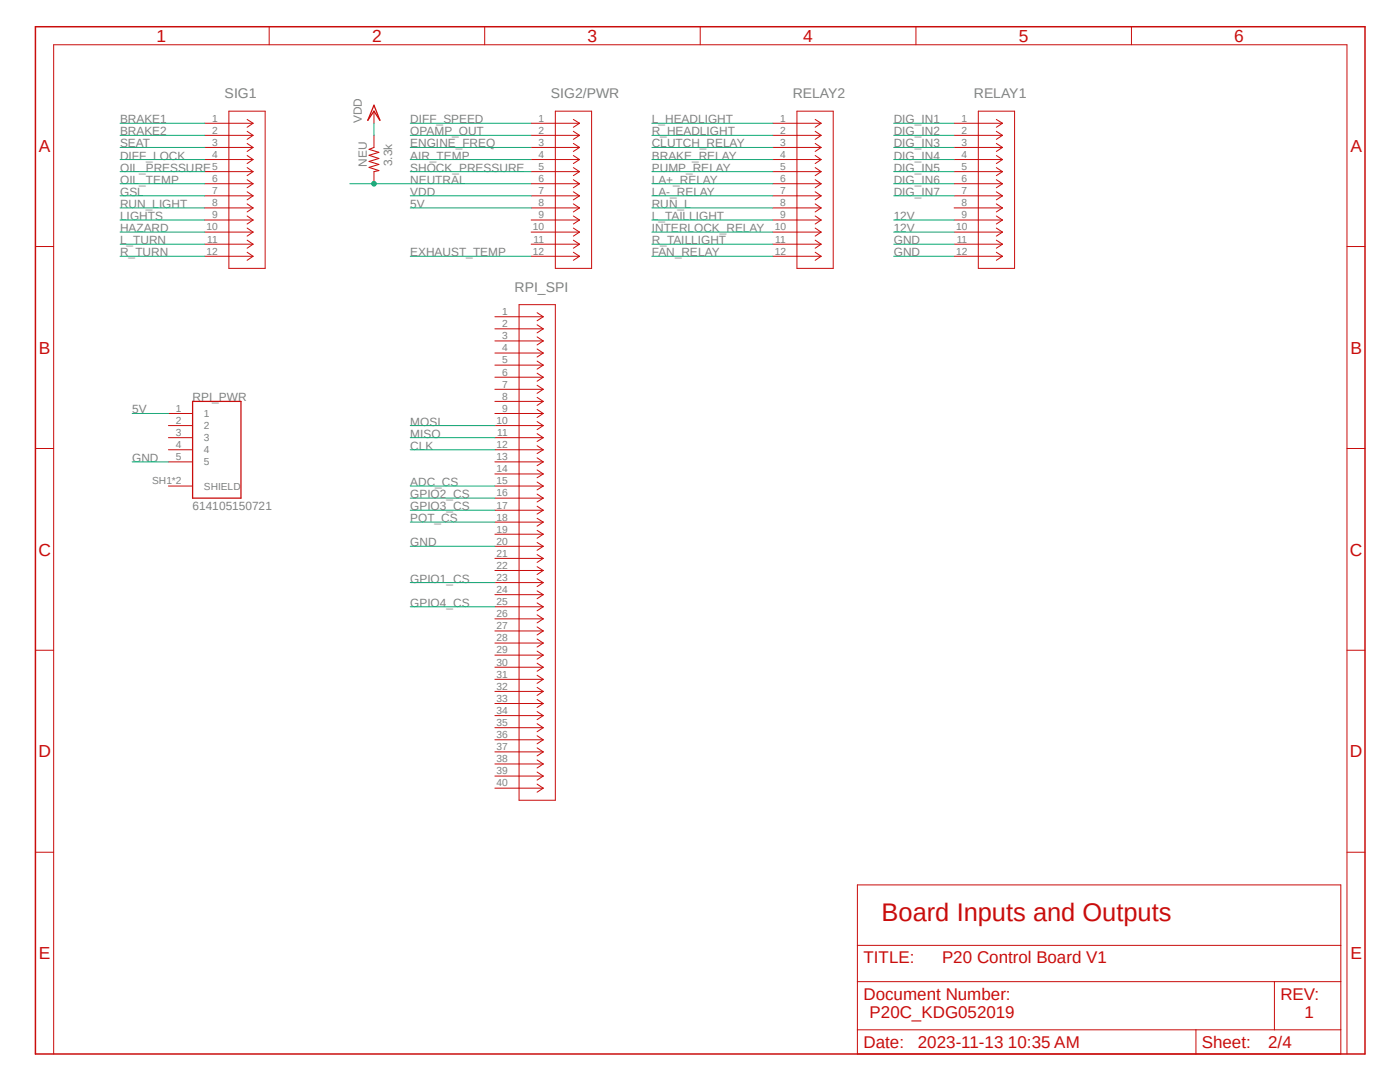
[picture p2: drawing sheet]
<svg xmlns="http://www.w3.org/2000/svg" width="279mm" height="216mm" viewBox="0 0 279 216" stroke-linecap="round" stroke-linejoin="round" font-family="sans-serif">
<path d="M6.6 5l266.2 205.9M272.8 5l-266.2 205.9" fill="none" stroke="#fff" stroke-width=".2"/>
<path d="M7.1 5.3h265.3v205h-265.3z" fill="none" stroke="#c90d0c" stroke-width=".3"/>
<g fill="none" stroke="#c90d0c" stroke-width=".2">
<path d="M53.7 5.3v3.6M96.7 5.3v3.6M139.7 5.3v3.6M182.8 5.3v3.6M225.8 5.3v3.6M40.9 24.6h9.6M40.9 27h9.6M40.9 29.4h9.6M40.9 31.8h9.6M40.9 34.2h9.6M40.9 36.7h9.6M40.9 39.1h9.6"/>
<path d="M45.7 22.2h7.2v31.4h-7.2zM49.3 23.8l1.2 .8M49.3 26.2l1.2 .8M49.3 28.6l1.2 .8M49.3 31l1.2 .8M49.3 33.4l1.2 .8M49.3 35.9l1.2 .8M49.3 38.3l1.2 .8M50.5 24.6l-1.2 .8M50.5 27l-1.2 .8M50.5 29.4l-1.2 .8M50.5 31.8l-1.2 .8"/>
<path d="M50.5 34.2l-1.2 .9M50.5 36.7l-1.2 .8M50.5 39.1l-1.2 .8M74.6 22.2v2.4M74.6 27v2.4M74.6 34.2v2.5M106 24.6h9.7M106 27h9.7M106 29.4h9.7M106 31.8h9.7M106 34.2h9.7M106 36.7h9.7"/>
<path d="M106 39.1h9.7M110.8 22.2h7.3v31.4h-7.3zM114.4 23.8l1.3 .8M114.4 26.2l1.3 .8M114.4 28.6l1.3 .8M114.4 31l1.3 .8M114.4 33.4l1.3 .8M114.4 35.9l1.3 .8M114.4 38.3l1.3 .8M115.7 24.6l-1.3 .8M115.7 27l-1.3 .8M115.7 29.4l-1.3 .8"/>
<path d="M115.7 31.8l-1.3 .8M115.7 34.2l-1.3 .9M115.7 36.7l-1.3 .8M115.7 39.1l-1.3 .8M154.2 24.6h9.7M154.2 27h9.7M154.2 29.4h9.7M154.2 31.8h9.7M154.2 34.2h9.7M154.2 36.7h9.7M154.2 39.1h9.7M159 22.2h7.3v31.4h-7.3z"/>
<path d="M162.7 23.8l1.2 .8M162.7 26.2l1.2 .8M162.7 28.6l1.2 .8M162.7 31l1.2 .8M162.7 33.4l1.2 .8M162.7 35.9l1.2 .8M162.7 38.3l1.2 .8M163.9 24.6l-1.2 .8M163.9 27l-1.2 .8M163.9 29.4l-1.2 .8M163.9 31.8l-1.2 .8M163.9 34.2l-1.2 .9"/>
<path d="M163.9 36.7l-1.2 .8M163.9 39.1l-1.2 .8M190.4 24.6h9.7M190.4 27h9.7M190.4 29.4h9.7M190.4 31.8h9.7M190.4 34.2h9.7M190.4 36.7h9.7M190.4 39.1h9.7M195.2 22.2h7.3v31.4h-7.3zM198.8 23.8l1.3 .8M198.8 26.2l1.3 .8"/>
<path d="M198.8 28.6l1.3 .8M198.8 31l1.3 .8M198.8 33.4l1.3 .8M198.8 35.9l1.3 .8M198.8 38.3l1.3 .8M200.1 24.6l-1.3 .8M200.1 27l-1.3 .8M200.1 29.4l-1.3 .8M200.1 31.8l-1.3 .8M200.1 34.2l-1.3 .9M200.1 36.7l-1.3 .8M200.1 39.1l-1.3 .8"/>
<path d="M7.1 49.2h3.6M40.9 41.5h9.6M40.9 43.9h9.6M40.9 46.3h9.6M40.9 48.7h9.6M40.9 51.1h9.6M49.3 40.7l1.2 .8M49.3 43.1l1.2 .8M49.3 45.5l1.2 .8M49.3 47.9l1.2 .8M49.3 50.3l1.2 .8M50.5 41.5l-1.2 .8"/>
<path d="M50.5 43.9l-1.2 .8M50.5 46.3l-1.2 .8M50.5 48.7l-1.2 .8M50.5 51.1l-1.2 .8M106 41.5h9.7M106 43.9h9.7M106 46.3h9.7M106 48.7h9.7M106 51.1h9.7M114.4 40.7l1.3 .8M114.4 43.1l1.3 .8M114.4 45.5l1.3 .8"/>
<path d="M114.4 47.9l1.3 .8M114.4 50.3l1.3 .8M115.7 41.5l-1.3 .8M115.7 43.9l-1.3 .8M115.7 46.3l-1.3 .8M115.7 48.7l-1.3 .8M115.7 51.1l-1.3 .8M154.2 41.5h9.7M154.2 43.9h9.7M154.2 46.3h9.7M154.2 48.7h9.7M154.2 51.1h9.7"/>
<path d="M162.7 40.7l1.2 .8M162.7 43.1l1.2 .8M162.7 45.5l1.2 .8M162.7 47.9l1.2 .8M162.7 50.3l1.2 .8M163.9 41.5l-1.2 .8M163.9 43.9l-1.2 .8M163.9 46.3l-1.2 .8M163.9 48.7l-1.2 .8M163.9 51.1l-1.2 .8M190.4 41.5h9.7M190.4 43.9h9.7"/>
<path d="M190.4 46.3h9.7M190.4 48.7h9.7M190.4 51.1h9.7M198.8 40.7l1.3 .8M198.8 43.1l1.3 .8M198.8 45.5l1.3 .8M198.8 47.9l1.3 .8M198.8 50.3l1.3 .8M200.1 41.5l-1.3 .8M200.1 43.9l-1.3 .8M200.1 46.3l-1.3 .8M200.1 48.7l-1.3 .8"/>
<path d="M200.1 51.1l-1.3 .8M268.8 49.2h3.6M98.8 63.2h9.6M98.8 65.6h9.6M98.8 68h9.6M98.8 70.4h9.6M98.8 72.9h9.6M98.8 75.3h9.6M98.8 77.7h9.6M103.6 60.8h7.2v98.9h-7.2zM107.2 62.4l1.2 .8M107.2 64.8l1.2 .8"/>
<path d="M107.2 67.2l1.2 .8M107.2 69.6l1.2 .8M107.2 72.1l1.2 .8M107.2 74.5l1.2 .8M107.2 76.9l1.2 .8M107.2 79.3l1.2 .8M108.4 63.2l-1.2 .8M108.4 65.6l-1.2 .8M108.4 68l-1.2 .8M108.4 70.4l-1.2 .8M108.4 72.9l-1.2 .8M108.4 75.3l-1.2 .8"/>
<path d="M108.4 77.7l-1.2 .8M7.1 89.5h3.6M33.6 82.5h4.8M33.6 84.9h4.8M33.6 87.3h4.8M33.6 89.7h4.8M33.6 92.2h4.8M33.6 97h4.8M98.8 82.5h9.6M98.8 84.9h9.6M98.8 87.3h9.6M98.8 89.7h9.6"/>
<path d="M98.8 92.2h9.6M98.8 97h9.6M98.8 80.1h9.6M98.8 94.6h9.6M98.8 99.4h9.6M107.2 81.7l1.2 .8M107.2 84.1l1.2 .8M107.2 86.5l1.2 .8M107.2 88.9l1.2 .8M107.2 91.4l1.2 .8M107.2 93.8l1.2 .8M107.2 96.2l1.2 .8"/>
<path d="M107.2 98.6l1.2 .8M108.4 80.1l-1.2 .8M108.4 82.5l-1.2 .8M108.4 84.9l-1.2 .8M108.4 87.3l-1.2 .8M108.4 89.7l-1.2 .8M108.4 92.2l-1.2 .7M108.4 94.6l-1.2 .7M108.4 97l-1.2 .7M108.4 99.4l-1.2 .8M268.8 89.5h3.6M98.8 101.8h9.6"/>
<path d="M98.8 104.2h9.6M98.8 106.6h9.6M98.8 109h9.6M98.8 111.4h9.6M98.8 113.8h9.6M98.8 116.2h9.6M98.8 118.7h9.6M107.2 101l1.2 .8M107.2 103.4l1.2 .8M107.2 105.8l1.2 .8M107.2 108.2l1.2 .8M107.2 110.7l1.2 .7"/>
<path d="M107.2 113.1l1.2 .7M107.2 115.5l1.2 .7M107.2 117.9l1.2 .8M108.4 109l-1.2 .8M108.4 101.8l-1.2 .8M108.4 104.2l-1.2 .8M108.4 106.6l-1.2 .8M108.4 111.4l-1.2 .8M108.4 113.8l-1.2 .8M108.4 116.2l-1.2 .9M108.4 118.7l-1.2 .8M7.1 129.8h3.6"/>
<path d="M98.8 121.1h9.6M98.8 123.5h9.6M98.8 125.9h9.6M98.8 128.3h9.6M98.8 130.7h9.6M98.8 133.1h9.6M98.8 135.6h9.6M98.8 138h9.6M107.2 120.3l1.2 .8M107.2 122.7l1.2 .8M107.2 125.1l1.2 .8M107.2 127.5l1.2 .8"/>
<path d="M107.2 129.9l1.2 .8M107.2 132.3l1.2 .8M107.2 134.7l1.2 .9M107.2 137.2l1.2 .8M107.2 139.6l1.2 .8M108.4 121.1l-1.2 .8M108.4 123.5l-1.2 .8M108.4 125.9l-1.2 .8M108.4 128.3l-1.2 .8M108.4 130.7l-1.2 .8M108.4 133.1l-1.2 .8M108.4 135.6l-1.2 .8"/>
<path d="M108.4 138l-1.2 .8M268.8 129.8h3.6M98.8 140.4h9.6M98.8 142.8h9.6M98.8 145.2h9.6M98.8 147.6h9.6M98.8 150h9.6M98.8 152.4h9.6M98.8 154.9h9.6M98.8 157.3h9.6M107.2 142l1.2 .8M107.2 144.4l1.2 .8"/>
<path d="M107.2 146.8l1.2 .8M107.2 149.2l1.2 .8M107.2 151.6l1.2 .8M107.2 154.1l1.2 .8M107.2 156.5l1.2 .8M108.4 140.4l-1.2 .8M108.4 142.8l-1.2 .8M108.4 145.2l-1.2 .8M108.4 147.6l-1.2 .8M108.4 150l-1.2 .8M108.4 152.4l-1.2 .8M108.4 154.9l-1.2 .8"/>
<path d="M108.4 157.3l-1.2 .8M7.1 170.1h3.6M171.1 176.6h96.5v33.7h-96.5zM268.8 170.1h3.6M171.1 195.9h96.5M171.1 188.6h96.5M254.3 195.9v9.6M10.7 210.3v-201.4h258.1v201.4M171.1 205.5h96.5M238.7 205.5v4.8"/>
</g>
<path d="M74.6 21l1.2 3-1.2-1.8-1.2 1.8zM38.4 80.1h9.7v19.3h-9.7z" fill="none" stroke="#c90d0c" stroke-width=".25"/>
<path d="M74.6 29.4l-.9 .4 1.9 .6-1.9 .6 1.9 .6-1.9 .6 1.9 .6-1.9 .6 1.9 .6-1 .2" fill="none" stroke="#c90d0c" stroke-width=".21"/>
<g fill="none" stroke="#0dab76" stroke-width=".2">
<path d="M24 36.7h16.9M24 34.2h16.9M24 31.8h16.9M24 24.6h16.9M24 29.4h16.9M24 27h16.9M24 39.1h16.9M69.8 36.7h36.2M74.6 24.6v2.4M81.9 34.2h24.1M81.9 31.8h24.1M81.9 24.6h24.1"/>
<path d="M81.9 29.4h24.1M81.9 27h24.1M81.9 39.1h24.1M130.1 36.7h24.1M130.1 34.2h24.1M130.1 31.8h24.1M130.1 24.6h24.1M130.1 29.4h24.1M130.1 27h24.1M130.1 39.1h24.1M178.4 36.7h12M178.4 34.2h12"/>
<path d="M178.4 31.8h12M178.4 24.6h12M178.4 29.4h12M178.4 27h12M178.4 39.1h12M24 48.7h16.9M24 51.1h16.9M24 41.5h16.9M24 46.3h16.9M24 43.9h16.9M81.9 51.1h24.1M81.9 41.5h24.1"/>
<path d="M130.1 48.7h24.1M130.1 51.1h24.1M130.1 41.5h24.1M130.1 46.3h24.1M130.1 43.9h24.1M178.4 48.7h12M178.4 51.1h12M178.4 46.3h12M178.4 43.9h12M26.4 92.2h7.2M26.4 82.5h7.2M81.9 84.9h16.9"/>
<path d="M81.9 87.3h16.9M81.9 89.7h16.9M81.9 97h16.9M81.9 99.4h16.9M81.9 109h16.9M81.9 101.8h16.9M81.9 104.2h16.9M81.9 116.2h16.9M81.9 121.1h16.9"/>
</g>
<circle cx="74.6" cy="36.7" r=".46" fill="#0dab76"/>
<circle cx="74.6" cy="36.7" r=".46" fill="none" stroke="#0dab76" stroke-width=".2"/>
<text font-size="5.1" fill="#c90d0c" x="175.9" y="183.8">Board Inputs and Outputs</text>
<g font-size="3.5" fill="#c90d0c">
<text x="31.2" y="8.3">1</text>
<text x="74.3" y="8.3">2</text>
<text x="117.3" y="8.3">3</text>
<text x="160.3" y="8.3">4</text>
<text x="203.3" y="8.3">5</text>
<text x="246.3" y="8.3">6</text>
<text x="7.7" y="30.3">A</text>
<text x="269.5" y="30.3">A</text>
<text x="7.7" y="70.6">B</text>
<text x="269.5" y="70.6">B</text>
<text x="7.7" y="110.9">C</text>
<text x="269.4" y="110.9">C</text>
<text x="7.7" y="151.1">D</text>
<text x="269.4" y="151.1">D</text>
<text x="7.7" y="191.4">E</text>
<text x="269.5" y="191.4">E</text>
</g>
<g font-size="3.4" fill="#c90d0c">
<text x="172.3" y="192.2">TITLE:</text>
<text x="188" y="192.2">P20 Control Board V1</text>
<text x="172.3" y="199.5">Document Number:</text>
<text x="173.5" y="203.1">P20C_KDG052019</text>
<text x="255.5" y="199.5">REV:</text>
<text x="260.4" y="203.1">1</text>
<text x="172.3" y="209.1">Date:</text>
<text x="183.2" y="209.1">2023-11-13 10:35 AM</text>
<text x="239.9" y="209.1">Sheet:</text>
<text x="253.1" y="209.1">2/4</text>
</g>
<g font-size="2.8" fill="#808080">
<text x="44.8" y="19.6">SIG1</text>
<text x="109.9" y="19.6">SIG2/PWR</text>
<text x="158.2" y="19.6">RELAY2</text>
<text x="194.4" y="19.6">RELAY1</text>
<text x="102.7" y="58.2">RPI_SPI</text>
</g>
<g font-size="2.4" fill="#808080">
<text x="24" y="29.4">SEAT</text>
<text x="24" y="24.6">BRAKE1</text>
<text x="24" y="27">BRAKE2</text>
<text x="72.2" y="24.6" transform="rotate(-90 72.2 24.6)">VDD</text>
<text x="81.9" y="24.6">DIFF_SPEED</text>
<text x="81.9" y="29.4">ENGINE_FREQ</text>
<text x="81.9" y="27">OPAMP_OUT</text>
<text x="130.1" y="29.4">CLUTCH_RELAY</text>
<text x="130.1" y="24.6">L_HEADLIGHT</text>
<text x="130.1" y="27">R_HEADLIGHT</text>
<text x="178.4" y="24.6">DIG_IN1</text>
<text x="178.4" y="27">DIG_IN2</text>
<text x="178.4" y="29.4">DIG_IN3</text>
<text x="24" y="34.2">OIL_PRESSURE</text>
<text x="24" y="31.8">DIFF_LOCK</text>
<text x="73.2" y="33.2" transform="rotate(-90 73.2 33.2)">NEU</text>
<text x="78.2" y="33.2" transform="rotate(-90 78.2 33.2)">3.3k</text>
<text x="81.9" y="31.8">AIR_TEMP</text>
<text x="81.9" y="34.2">SHOCK_PRESSURE</text>
<text x="130.1" y="34.2">PUMP_RELAY</text>
<text x="130.1" y="31.8">BRAKE_RELAY</text>
<text x="178.4" y="31.8">DIG_IN4</text>
<text x="178.4" y="34.2">DIG_IN5</text>
<text x="24" y="36.7">OIL_TEMP</text>
<text x="24" y="39.1">GSL</text>
<text x="24" y="41.5">RUN_LIGHT</text>
<text x="81.9" y="39.1">VDD</text>
<text x="81.9" y="41.5">5V</text>
<text x="81.9" y="36.7">NEUTRAL</text>
<text x="130.1" y="36.7">LA+_RELAY</text>
<text x="130.1" y="39.1">LA-_RELAY</text>
<text x="130.1" y="41.5">RUN_L</text>
<text x="178.4" y="36.7">DIG_IN6</text>
<text x="178.4" y="39.1">DIG_IN7</text>
<text x="24" y="43.9">LIGHTS</text>
<text x="24" y="46.3">HAZARD</text>
<text x="130.1" y="46.3">INTERLOCK_RELAY</text>
<text x="130.1" y="43.9">L_TAILLIGHT</text>
<text x="178.4" y="43.9">12V</text>
<text x="178.4" y="46.3">12V</text>
<text x="24" y="48.7">L_TURN</text>
<text x="24" y="51.1">R_TURN</text>
<text x="81.9" y="51.1">EXHAUST_TEMP</text>
<text x="130.1" y="51.1">FAN_RELAY</text>
<text x="130.1" y="48.7">R_TAILLIGHT</text>
<text x="178.4" y="48.7">GND</text>
<text x="178.4" y="51.1">GND</text>
<text x="26.4" y="82.5">5V</text>
<text x="38.4" y="80.1">RPI_PWR</text>
<text x="81.9" y="84.9">MOSI</text>
<text x="81.9" y="87.3">MISO</text>
<text x="81.9" y="89.7">CLK</text>
<text x="26.4" y="92.2">GND</text>
<text x="38.4" y="101.8">614105150721</text>
<text x="81.9" y="97">ADC_CS</text>
<text x="81.9" y="99.4">GPIO2_CS</text>
<text x="81.9" y="101.8">GPIO3_CS</text>
<text x="81.9" y="104.2">POT_CS</text>
<text x="81.9" y="109">GND</text>
<text x="81.9" y="116.2">GPIO1_CS</text>
<text x="81.9" y="121.1">GPIO4_CS</text>
</g>
<g font-size="2" fill="#808080">
<text x="42.3" y="24.3">1</text>
<text x="42.3" y="26.7">2</text>
<text x="42.3" y="29.1">3</text>
<text x="107.4" y="24.3">1</text>
<text x="107.4" y="26.7">2</text>
<text x="107.4" y="29.1">3</text>
<text x="155.7" y="24.3">1</text>
<text x="155.7" y="26.7">2</text>
<text x="155.7" y="29.1">3</text>
<text x="191.9" y="24.3">1</text>
<text x="191.9" y="26.7">2</text>
<text x="191.9" y="29.1">3</text>
<text x="42.3" y="31.5">4</text>
<text x="42.3" y="33.9">5</text>
<text x="107.4" y="31.5">4</text>
<text x="107.4" y="33.9">5</text>
<text x="155.7" y="31.5">4</text>
<text x="155.7" y="33.9">5</text>
<text x="191.9" y="31.5">4</text>
<text x="191.9" y="33.9">5</text>
<text x="42.3" y="36.3">6</text>
<text x="42.3" y="38.7">7</text>
<text x="42.3" y="41.1">8</text>
<text x="107.4" y="36.3">6</text>
<text x="107.4" y="38.7">7</text>
<text x="107.4" y="41.1">8</text>
<text x="155.7" y="36.3">6</text>
<text x="155.7" y="38.7">7</text>
<text x="155.7" y="41.1">8</text>
<text x="191.9" y="36.3">6</text>
<text x="191.9" y="38.7">7</text>
<text x="191.9" y="41.1">8</text>
<text x="41.2" y="46">10</text>
<text x="42.3" y="43.6">9</text>
<text x="106.3" y="46">10</text>
<text x="107.4" y="43.6">9</text>
<text x="154.6" y="46">10</text>
<text x="155.7" y="43.6">9</text>
<text x="190.8" y="46">10</text>
<text x="191.9" y="43.6">9</text>
<text x="41.2" y="50.8">12</text>
<text x="41.4" y="48.4">11</text>
<text x="106.3" y="50.8">12</text>
<text x="106.5" y="48.4">11</text>
<text x="154.6" y="50.8">12</text>
<text x="154.7" y="48.4">11</text>
<text x="190.8" y="50.8">12</text>
<text x="190.9" y="48.4">11</text>
<text x="100.2" y="62.9">1</text>
<text x="100.2" y="65.3">2</text>
<text x="100.2" y="67.7">3</text>
<text x="100.2" y="70.1">4</text>
<text x="100.2" y="72.5">5</text>
<text x="100.2" y="74.9">6</text>
<text x="100.2" y="77.3">7</text>
<text x="35.1" y="82.2">1</text>
<text x="40.7" y="83.2">1</text>
<text x="100.2" y="79.8">8</text>
<text x="100.2" y="82.2">9</text>
<text x="35.1" y="84.6">2</text>
<text x="35.1" y="87">3</text>
<text x="35.1" y="89.4">4</text>
<text x="40.7" y="85.6">2</text>
<text x="40.7" y="88.1">3</text>
<text x="99.1" y="84.6">10</text>
<text x="99.1" y="89.4">12</text>
<text x="99.2" y="87">11</text>
<text x="35.1" y="91.8">5</text>
<text x="40.7" y="90.5">4</text>
<text x="40.7" y="92.9">5</text>
<text x="99.1" y="91.8">13</text>
<text x="99.1" y="94.2">14</text>
<text x="30.4" y="96.6">SH1*2</text>
<text x="40.7" y="97.7">SHIELD</text>
<text x="99.1" y="96.6">15</text>
<text x="99.1" y="99.1">16</text>
<text x="99.1" y="101.5">17</text>
<text x="99.1" y="103.9">18</text>
<text x="99.1" y="106.3">19</text>
<text x="99.1" y="108.7">20</text>
<text x="99.1" y="111.1">21</text>
<text x="99.1" y="113.5">22</text>
<text x="99.1" y="115.9">23</text>
<text x="99.1" y="118.3">24</text>
<text x="99.1" y="120.7">25</text>
<text x="99.1" y="123.1">26</text>
<text x="99.1" y="125.6">27</text>
<text x="99.1" y="128">28</text>
<text x="99.1" y="130.4">29</text>
<text x="99.1" y="132.8">30</text>
<text x="99.1" y="135.2">31</text>
<text x="99.1" y="137.6">32</text>
<text x="99.1" y="140">33</text>
<text x="99.1" y="142.5">34</text>
<text x="99.1" y="144.9">35</text>
<text x="99.1" y="147.3">36</text>
<text x="99.1" y="149.7">37</text>
<text x="99.1" y="152.1">38</text>
<text x="99.1" y="154.5">39</text>
<text x="99.1" y="156.9">40</text>
</g>
</svg>
